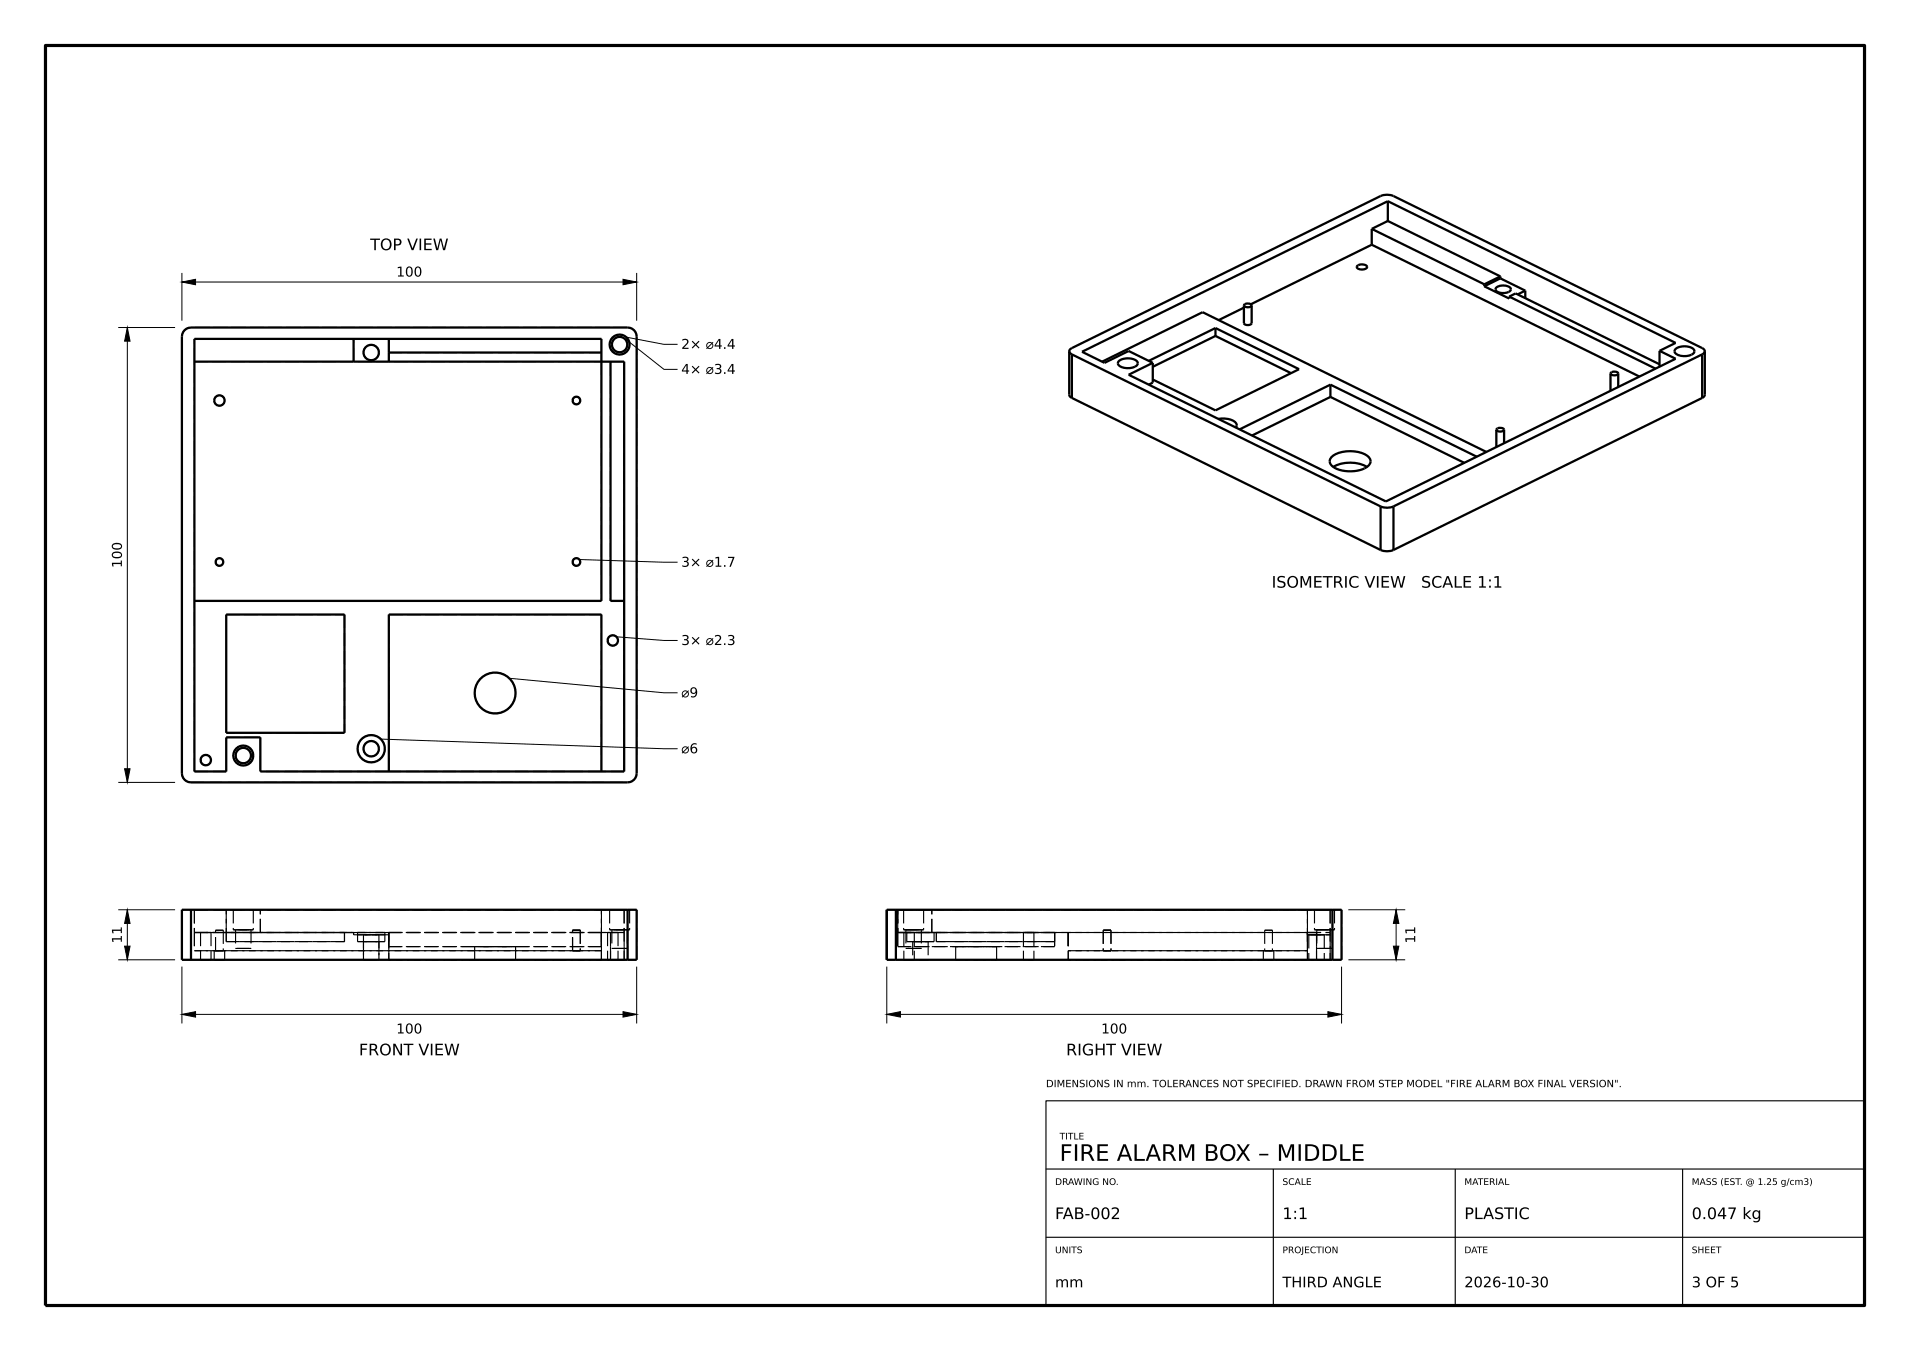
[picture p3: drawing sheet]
<svg xmlns="http://www.w3.org/2000/svg" width="420mm" height="297mm" viewBox="0 0 420 297" stroke-linecap="round" stroke-linejoin="round" font-family="sans-serif">
<path d="M28 72l.6 3h-1.2zM40 62l3-.6v1.2zM137 61.4l3 .6-3 .6zM27.4 169h1.2l-.6 3zM27.4 208h1.2l-.6 3zM28 200l.6 3h-1.2zM306.4 208h1.2l-.6 3zM307 200l.6 3h-1.2zM40 223l3-.6v1.2zM137 222.4l3 .6-3 .6zM195 223l3-.6v1.2zM292 222.4l3 .6-3 .6z" fill="#000" stroke="#000" stroke-width=".22"/>
<path d="M10 10h400v277h-400z" fill="none" stroke="#000" stroke-width=".7" stroke-linecap="butt"/>
<g fill="none" stroke="#000" stroke-width=".25" stroke-dasharray="3 1" stroke-linecap="butt">
<path d="M40 74v96M42 72a2 2 0 0 0-2 2M42.7 74.5h35.1M42.7 79.5v-5M42.7 79.5h89.6M77.8 79.5v-5M77.8 74.5h7.7M83.3 77.5a1.7 1.7 0 0 0-2.4-1.5 1.7 1.7 0 0 0-.4 2.8 1.7 1.7 0 0 0 2.7-.8l.1-.5M85.5 74.5h46.8M85.5 77.5v-3M85.5 77.5h46.8M85.5 77.5v2"/>
<path d="M132.3 77.5v-3M132.3 79.5v-2M132.3 79.5v52.6M134.2 79.5v52.6M134.2 79.5h-1.9M134.6 75.8a1.7 1.7 0 0 1 2.3-1.6 1.7 1.7 0 0 1 .5 2.8 1.7 1.7 0 0 1-2.8-.7v-.5M137.2 79.5h-3M137.2 79.5v52.6M138 72h-96M138.5 75.8a2.2 2.2 0 0 1-3.2 1.9 2.2 2.2 0 0 1-.5-3.6 2.2 2.2 0 0 1 3.6 1.1l.1 .6M140 74a2 2 0 0 0-2-2M47.1 88.1a1.15 1.15 0 0 0 1.6 1 1.15 1.15 0 0 0 .4-1.9 1.15 1.15 0 0 0-1.9 .4l-.1 .5"/>
<path d="M125.9 88.1a.85 .85 0 0 1 1.2-.8 .85 .85 0 0 1 .3 1.3 .85 .85 0 0 1-1.4-.2l-.1-.3M42.7 132.1v-52.6M47.4 123.6a.85 .85 0 0 1 1.2-.8 .85 .85 0 0 1 .3 1.3 .85 .85 0 0 1-1.4-.2l-.1-.3M49.7 135.1h26.1M75.8 135.1v26M85.5 135.1h46.8M125.9 123.6a.85 .85 0 0 1 1.2-.8 .85 .85 0 0 1 .3 1.3 .85 .85 0 0 1-1.4-.2l-.1-.3M132.3 132.1h-89.6M132.3 135.1v34.5M134.2 132.1h3M137.2 132.1v37.5M113.4 152.4a4.5 4.5 0 0 0-6.5-4.1 4.5 4.5 0 0 0-.7 7.6 4.5 4.5 0 0 0 7.1-2.7l.1-.8"/>
<path d="M133.6 140.8a1.15 1.15 0 0 0 1.6 1.1 1.15 1.15 0 0 0 .4-1.9 1.15 1.15 0 0 0-1.9 .4l-.1 .4M40 170a2 2 0 0 0 2 2M42 172h96M42.7 169.6v-37.5M44.1 167.1a1.15 1.15 0 0 0 1.6 1.1 1.15 1.15 0 0 0 .4-1.9 1.15 1.15 0 0 0-1.9 .4l-.1 .4M49.7 162.1h7.5M49.7 169.6v-7.5M49.7 169.6h-7M49.7 161.1v-26M51.8 166.1a1.7 1.7 0 0 1 2.4-1.5 1.7 1.7 0 0 1 .4 2.8 1.7 1.7 0 0 1-2.7-.8l-.1-.5M55.7 166.1a2.2 2.2 0 0 1-3.1 2 2.2 2.2 0 0 1-.5-3.7 2.2 2.2 0 0 1 3.5 1.1l.1 .6M57.2 162.1v7.5"/>
<path d="M75.8 161.1h-26.1M83.3 164.6a1.7 1.7 0 0 0-2.4-1.5 1.7 1.7 0 0 0-.4 2.8 1.7 1.7 0 0 0 2.7-.8l.1-.5M84.6 164.6a3 3 0 0 1-4.3 2.7 3 3 0 0 1-.5-5 3 3 0 0 1 4.7 1.6l.1 .7M85.5 169.6h-28.3M85.5 169.6v-34.5M132.3 169.6h-46.8M137.2 169.6h-4.9M138 172a2 2 0 0 0 2-2M140 170v-96M40 200h2M40 211v-11M42 211h-2"/>
<path d="M42 200v11M42.7 200v5M42.7 205h35.1M42.7 205v4M42.7 209h89.6M42.7 200h89.6M44.1 211h2.3M44.1 205v6M44.1 205h2.3M46.4 211h-2.3M46.4 205h-2.3M46.4 205v6"/>
<path d="M47.1 211h2.3M47.1 209v2M47.1 209h2.3M47.4 209h1.7M47.4 209v-4.5M47.4 204.5h1.7M49.1 209h-1.7M49.1 204.5h-1.7M49.1 204.5v4.5M49.4 211h-2.3M49.4 209h-2.3M49.4 209v2"/>
<path d="M49.7 205h7.5M49.7 205v-5M49.7 200v5M49.7 205h-7M49.7 200h-7M49.7 205h26.1M49.7 207h26.1M49.7 205v2M51.3 204.4h4.4M51.3 200h4.4M51.3 200v4.4M51.8 204.4h3.4"/>
<path d="M51.8 204.4v4.1M51.8 208.5h3.4M55.2 204.4h-3.4M55.2 208.5h-3.4M55.2 204.4v4.1M55.7 200v4.4M55.7 204.4h-4.4M55.7 200h-4.4M57.2 200h-7.5M57.2 205v-5M75.8 205h-26.1M75.8 207h-26.1"/>
<path d="M75.8 205v2M77.8 205.5v-.5M77.8 205v.5M77.8 205.5h7.7M78.6 207h6M78.6 205h6M78.6 205v2M79.9 211h3.4M79.9 207h3.4M79.9 205.5h3.4M79.9 207v4M79.9 205.5v5.5"/>
<path d="M83.3 211h-3.4M83.3 207h-3.4M83.3 207v4M83.3 205.5h-3.4M83.3 205.5v5.5M84.6 207h-6M84.6 205v2M84.6 205h-6M85.5 211h46.8M85.5 205h46.8M85.5 205h-28.3M85.5 205.5v-.5"/>
<path d="M85.5 205v.5M85.5 205.5h-7.7M85.5 211v-5.5M85.5 205.5v5.5M85.5 205v3.1M85.5 208.1h46.8M104.4 211h9M104.4 208.1h9M104.4 208.1v2.9M113.4 211h-9M113.4 208.1h-9M113.4 208.1v2.9"/>
<path d="M125.9 209h1.7M125.9 209v-4.5M125.9 204.5h1.7M127.6 209h-1.7M127.6 204.5h-1.7M127.6 204.5v4.5M132.3 205h-46.8M132.3 211v-11M132.3 205v6M132.3 205v-5M132.3 200h4.9M132.3 205h-89.6"/>
<path d="M132.3 205v4M132.3 209h-89.6M132.3 205v3.1M132.3 208.1h-46.8M133.6 211h2.3M133.6 205v6M133.6 205h2.3M134.1 204.4h4.4M134.1 200h4.4M134.1 200v4.4M134.2 211h3M134.2 205h-1.9"/>
<path d="M134.2 211v-6M134.2 205v6M134.6 204.4h3.3M134.6 204.4v4.1M134.6 208.5h3.3M135.9 211h-2.3M135.9 205h-2.3M135.9 205v6M137.2 211h-3M137.2 200v11M137.2 205v6M137.2 200v5"/>
<path d="M137.2 205h-4.9M137.2 205h-3M137.2 200h-80M137.9 204.4h-3.3M137.9 208.5h-3.3M137.9 204.4v4.1M138 211h-96M138 200h2M138 200h-96M138 211v-11M138.5 200v4.4M138.5 204.4h-4.4"/>
<path d="M138.5 200h-4.4M140 211h-2M140 200v11M195 200h2M197 211h-2M197 200v11M197.4 200h7.5M197.4 205v-5M197.4 205h7.5M197.4 200v5M197.4 205h37.5M197.4 205h34.5"/>
<path d="M197.4 205v3.1M197.4 208.1h34.5M197.4 200h95.1M198.7 204.4h4.4M198.7 200h4.4M198.7 200v4.4M198.7 211h2.4M198.7 205h1.2M198.7 205v6M199.2 204.4h3.4M199.2 208.5h1.7M199.2 204.4v4.1"/>
<path d="M199.4 207h6M199.4 205h6M199.4 205v2M199.9 211h-1.2M199.9 205h1.2M200.7 211h1.7M200.7 207h1.7M200.7 207v4M200.9 204.4h-2.2M200.9 200h-2.2M200.9 204.4h-1.7M200.9 208.5h1.7"/>
<path d="M201.1 211h-1.2M201.1 205h-2.4M201.1 205v6M202.4 211h1.7M202.4 207h-3M202.4 207h1.7M202.4 205h-3M202.6 204.4h-1.7M202.6 208.5h-3.4M202.6 204.4v4.1M203.1 204.4h-2.2M203.1 200h-2.2"/>
<path d="M203.1 200v4.4M204.1 211h-3.4M204.1 207h-3.4M204.1 207v4M204.9 205v-5M204.9 205h-7.5M204.9 200h-7.5M205.4 207h-3M205.4 205h-3M205.4 205v2M205.9 205h26M205.9 207h26"/>
<path d="M205.9 205v2M210.2 211h4.4M210.2 208.1h8.9M210.2 208.1v2.9M214.6 211h4.5M214.6 208.1h-4.4M219.1 211h-8.9M219.1 208.1h-4.5M219.1 208.1v2.9M225.1 211h2.2M225.1 205h1.1M225.1 205v6"/>
<path d="M226.2 211h-1.1M226.2 205h1.1M227.3 211h-1.1M227.3 205h-2.2M227.3 205v6M231.9 205h-34.5M231.9 205h-26M231.9 208.1h-34.5M231.9 205v3.1M231.9 207h-26M231.9 205v2M234.9 205v6"/>
<path d="M234.9 205h-37.5M234.9 205h52.6M234.9 205v4M234.9 209h52.6M242.6 209h.8M242.6 204.5h1.7M242.6 204.5v4.5M243.4 209h.9M243.4 204.5h-.8M244.3 209h-1.7M244.3 204.5h-.9M244.3 204.5v4.5"/>
<path d="M277.8 211h2.3M277.8 209h1.2M277.8 209v2M278.1 209h.9M278.1 204.5h1.7M278.1 204.5v4.5M279 211h-1.2M279 209h1.1M279 209h.8M279 204.5h-.9M279.8 209h-1.7M279.8 204.5h-.8"/>
<path d="M279.8 204.5v4.5M280.1 211h-1.1M280.1 209h-2.3M280.1 209v2M287.5 211h-52.6M287.5 205h2M287.5 205v-5M287.5 200v11M287.5 211v-6M287.5 200h-90.1M287.5 205h-52.6M287.5 205v.5"/>
<path d="M287.5 205h5M287.5 205.5v-.5M287.5 205.5h5M287.5 205v4M287.5 209h-52.6M287.8 211h1.7M287.8 205.5h1.7M287.8 205.5v5.5M289 204.4h4.5M289 200h4.5M289 200v4.4M289.5 211h1.7"/>
<path d="M289.5 211h3M289.5 205h-2M289.5 205v6M289.5 205.5v-.5M289.5 205.5h-2M289.5 205.5h1.7M289.5 211v-5.5M289.6 204.4h3.3M289.6 208.5h1.7M289.6 204.4v4.1M291.2 211h-3.4M291.2 205.5h-3.4"/>
<path d="M291.2 205.5v5.5M291.3 204.4h-2.3M291.3 200h-2.3M291.3 204.4h-1.7M291.3 208.5h1.6M292.5 211v-11M292.5 200h-5M292.5 205v.5M292.5 205.5h-3M292.5 205.5v5.5M292.5 200v5M292.9 204.4h-1.6"/>
<path d="M292.9 208.5h-3.3M292.9 204.4v4.1M293 200h2M293 211h-96M293 200h-96M293 211v-11M293.5 204.4h-2.2M293.5 200h-2.2M293.5 200v4.4M295 200v11M295 211h-2"/>
</g>
<g fill="none" stroke="#000" stroke-width=".5">
<path d="M298.4 58.5a1.57 1.57 0 0 1 2.2 .2 1.45 1.45 0 0 1-2.3 0zM301.6 50.3l24.8 12.2M301.6 50.3v3.5M301.6 53.8l58.9 29M301.6 53.8l-26.5 13.1M305.2 44.2l-67.3 33.1 5 2.5 5.3-2.6 5.3 2.6M305.2 44.2l63.3 31.2-3.6 1.7M305.2 48.6l-3.6 1.7M305.2 48.6l24.7 12.2M305.2 44.2v4.4M40.6 72.6l.9-.5 .5-.1h96a2 2 0 0 1 2 2v96a2 2 0 0 1-2 2h-96a2 2 0 0 1-2-2v-96l.1-.5zM42.7 79.5h94.5v90.1h-80v-7.5h-7.5v7.5h-7v-95.1h89.6v57.6h-89.6"/>
<path d="M77.8 74.5v5M85.5 77.5h46.8M85.5 74.5v5M134.2 79.5v52.6h3M235.1 77.2l.2-.4 .4-.3 67.9-33.4a3.6 3.6 0 0 1 2.8 0l67.9 33.4 .4 .3 .2 .4M235.1 77.2v9.6l.2 .4 .4 .3M235.1 77.2l.2 .4 .4 .3M235.7 77.9l67.9 33.4M235.7 77.9v9.6M242.4 79.5l22-10.9 62.4 30.8M246 79.4a3.2 3.2 0 0 1 4.2 .2v.5a3 3 0 0 1-4.4-.1zM253.5 79.8v4.3l-.9 .5"/>
<path d="M267.3 72.1l18.4 9.1-18.4 9-13.8-6.8M267.3 72.1l-14.7 7.2M267.3 73.9l16.6 8.1M267.3 73.9l-13.8 6.7M267.3 72.1v1.8M273.5 67.1v4a1.07 1.07 0 0 0 1.7 0v-4M273.5 67.1a1.06 1.06 0 0 1 1.7 0M273.5 67.1a1.07 1.07 0 0 0 1.7 0M273.5 67.6l-5.5 2.8M326.4 62.9l5.5 2.7v-.4M326.4 62.5v.4M329 63.3a2.51 2.51 0 0 1 3.2 .1v.4a2.43 2.43 0 0 1-3.3 0z"/>
<path d="M329.9 60.8l-3.5 1.7M329.9 61.2l-3.5 1.7M329.9 60.8v.4M329.9 61.2l5.5 2.7M331.9 65.2l1.4-.7 31.6 15.6M331.9 65.2l32.1 15.8M335.4 63.9l-1.7 .8M335.4 63.9v1.6M364.9 77.1l3.6 1.8-63.7 31.3-56.6-27.8 5.3-2.6M364.9 77.1v3.5M368.4 76.8a3.2 3.2 0 0 1 4.2 .2v.4a3 3 0 0 1-4.4 0zM374.3 77.9l-67.9 33.4"/>
<path d="M374.3 77.9v9.6M374.9 77.2v9.6l-.2 .4-.4 .3M374.9 77.2l-.2 .4-.4 .3M235.7 87.5l67.9 33.4M267.9 92.1a3.6 3.6 0 0 1 4 1.2l-.1 .7M292.6 84.6l-20 9.8M292.6 84.6l32.1 15.8M292.6 87.3l29.4 14.4M292.6 87.3l-17.3 8.4M292.6 84.6v2.7M329 94.5a1.06 1.06 0 0 1 1.7 0M329 94.5a1.07 1.07 0 0 0 1.7 0"/>
<path d="M329 94.5v3.8M330.7 94.5v2.9M354.1 82.1a1.06 1.06 0 0 1 1.7 0M354.1 82.1a1.07 1.07 0 0 0 1.7 0M354.1 82.1v3.8M355.8 82.1v3M374.3 87.5l-67.9 33.4M292.7 100.6a7 7 0 0 1 8.3 0l.4 .8a2.18 2.18 0 0 1-1.8 1.8 7.3 7.3 0 0 1-6.8-.9l-.4-.9zM293.2 102.7a7.6 7.6 0 0 1 7.4 0M303.6 111.3a3.6 3.6 0 0 0 2.8 0M303.6 111.3v9.6M306.4 111.3v9.6"/>
<path d="M49.7 135.1h26.1v26h-26.1zM303.6 120.9a3.6 3.6 0 0 0 2.8 0M85.5 169.6v-34.5h46.8v34.5M42 200h-2v11h2M42 211h96M42 200h96M42 200v11M138 200h2v11h-2M138 200v11M197 200h-2v11h2M197 211h96M197 200h96"/>
<path d="M197 200v11M293 200h2v11h-2M293 200v11"/>
<circle cx="81.6" cy="77.5" r="1.7"/>
<circle cx="136.2" cy="75.8" r="1.7"/>
<circle cx="136.2" cy="75.7" r="2.2"/>
<circle cx="48.3" cy="88" r="1.15"/>
<circle cx="126.8" cy="88" r=".85"/>
<circle cx="48.2" cy="123.6" r=".85"/>
<circle cx="126.8" cy="123.6" r=".85"/>
<circle cx="108.9" cy="152.4" r="4.5"/>
<circle cx="134.7" cy="140.8" r="1.15"/>
<circle cx="45.3" cy="167.1" r="1.15"/>
<circle cx="53.5" cy="166.1" r="1.7"/>
<circle cx="53.5" cy="166.1" r="2.2"/>
<circle cx="81.6" cy="164.6" r="1.7"/>
<circle cx="81.6" cy="164.6" r="3"/>
</g>
<g fill="none" stroke="#000" stroke-width=".22">
<path d="M40 60v10.5M140 60v10.5M26 72h12.5M28 72v100M40 62h100M137.5 74.5l8.5 6.7h3M137.9 74.1l8.1 1.6h3M127.3 123l21.7 .6M135.5 140l10.5 .8h3M112.1 149.1l33.9 3.2h3M26 172h12.5M83.7 162.5l65.3 2.1"/>
<path d="M26 211h12.5M26 200h12.5M28 200v11M40 212.5v12.5M140 212.5v12.5M195 212.5v12.5M295 212.5v12.5M296.5 211h12.5M296.5 200h12.5M307 200v11M40 223h100M195 223h100"/>
</g>
<path d="M230 242h180v45h-180zM230 257h180M280 257v30M320 257v30M370 257v30M230 272h180" fill="none" stroke="#000" stroke-width=".25"/>
<text font-size="5" x="233" y="255.2">FIRE ALARM BOX – MIDDLE</text>
<g font-size="3.5">
<text x="81.4" y="55">TOP VIEW</text>
<text x="279.6" y="129.2">ISOMETRIC VIEW</text>
<text x="312.5" y="129.2">SCALE 1:1</text>
<text x="78.9" y="232">FRONT VIEW</text>
<text x="234.4" y="232">RIGHT VIEW</text>
<text x="232" y="268">FAB-002</text>
<text x="282" y="268">1:1</text>
<text x="322" y="268">PLASTIC</text>
<text x="372" y="268">0.047 kg</text>
</g>
<g font-size="3.2">
<text x="232" y="283">mm</text>
<text x="282" y="283">THIRD ANGLE</text>
<text x="322" y="283">2026-10-30</text>
<text x="372" y="283">3 OF 5</text>
</g>
<g font-size="3">
<text x="87.1" y="60.8">100</text>
<text x="149.8" y="76.7">2× ⌀4.4</text>
<text x="149.8" y="82.2">4× ⌀3.4</text>
<text x="26.8" y="124.9" transform="rotate(-90 26.8 124.9)">100</text>
<text x="149.8" y="124.6">3× ⌀1.7</text>
<text x="149.8" y="141.8">3× ⌀2.3</text>
<text x="149.8" y="153.3">⌀9</text>
<text x="149.8" y="165.6">⌀6</text>
<text x="26.8" y="207.4" transform="rotate(-90 26.8 207.4)">11</text>
<text x="311.2" y="207.4" transform="rotate(-90 311.2 207.4)">11</text>
<text x="87.1" y="227.2">100</text>
<text x="242.1" y="227.2">100</text>
</g>
<text font-size="2.2" x="230" y="239">DIMENSIONS IN mm. TOLERANCES NOT SPECIFIED. DRAWN FROM STEP MODEL &quot;FIRE ALARM BOX FINAL VERSION&quot;.</text>
<g font-size="2">
<text x="233" y="250.5">TITLE</text>
<text x="232" y="260.5">DRAWING NO.</text>
<text x="282" y="260.5">SCALE</text>
<text x="322" y="260.5">MATERIAL</text>
<text x="372" y="260.5">MASS (EST. @ 1.25 g/cm3)</text>
<text x="232" y="275.5">UNITS</text>
<text x="282" y="275.5">PROJECTION</text>
<text x="322" y="275.5">DATE</text>
<text x="372" y="275.5">SHEET</text>
</g>
</svg>
